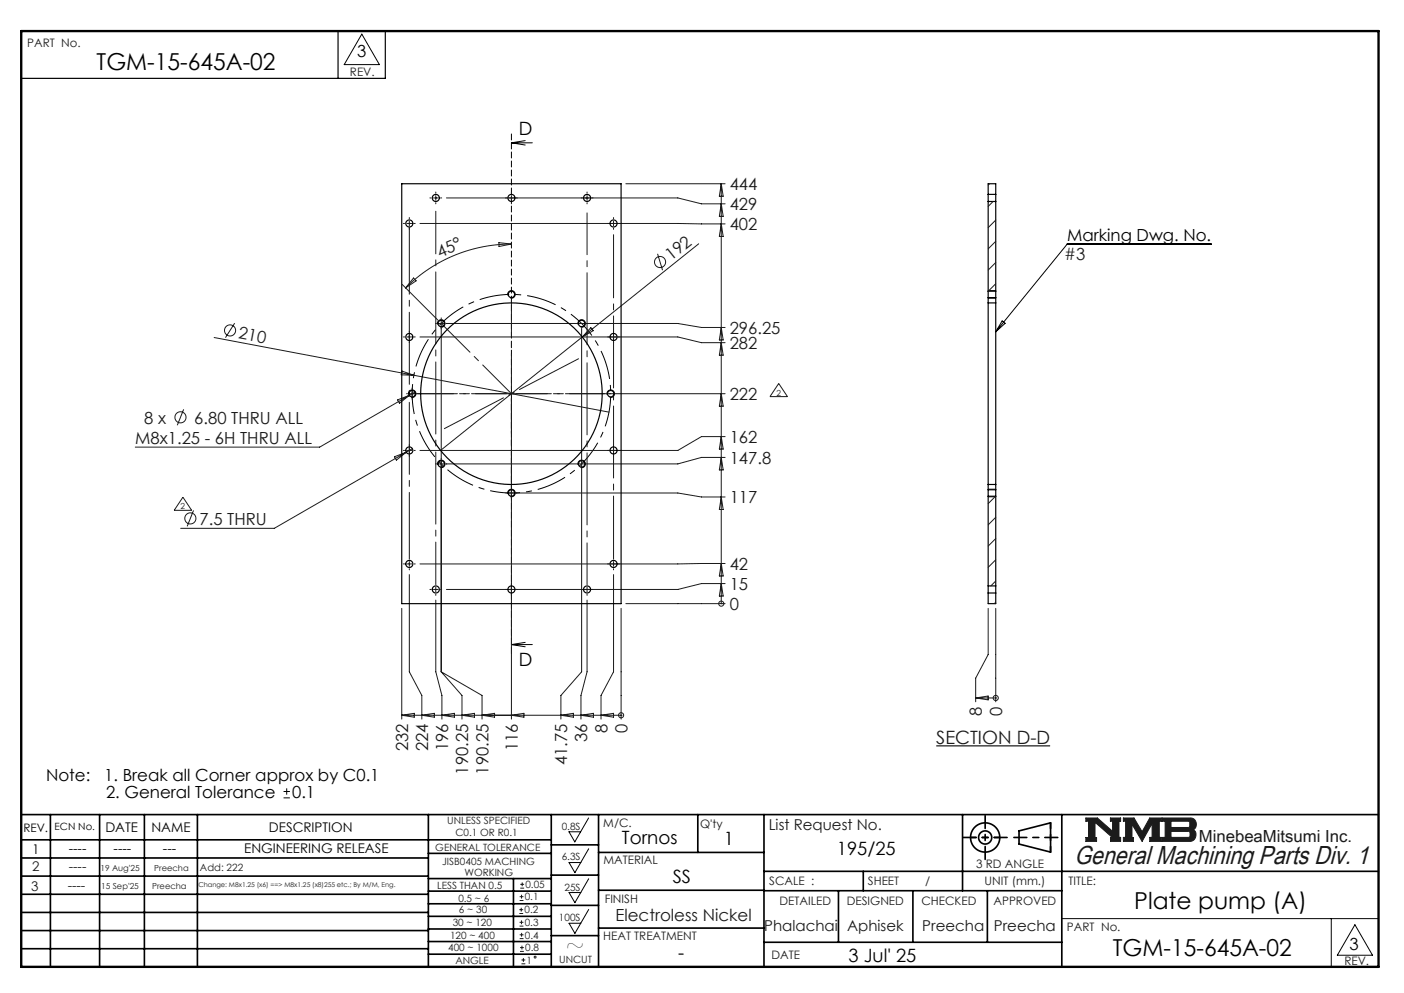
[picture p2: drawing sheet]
<svg xmlns="http://www.w3.org/2000/svg" width="297mm" height="210mm" viewBox="0 0 297 210" stroke-linecap="round" stroke-linejoin="round" font-family="sans-serif">
<g fill="none" stroke="#000" stroke-width=".35">
<path d="M4.5 172.3h287.1M4.5 177.6h112.1M10.7 172.3v32.2M21.1 172.3v32.2M30.5 172.3v32.2M41.8 172.3v32.2M90.6 172.3v32.2M116.6 172.3v32.2M116.6 178.7h10M126.6 172.3v32.2M147.6 172.3v8M161.6 172.3v32.2"/>
<path d="M203.6 172.3v16.1M215.6 175.7l6.6-1.7v6.2l-6.6-1.7zM224.6 172.3v32.2M4.5 185.3h86.1M4.5 181.4h86.1M4.5 189.1h86.1M4.5 193h86.1M4.5 196.8h86.1M90.6 199.1h26M90.6 193.8h26M90.6 188.5h26M90.6 191.1h26"/>
<path d="M90.6 180.5h26M90.6 185.8h26M90.6 196.5h26M108.6 185.8v18.5M116.6 185.1h10M116.6 191.5h10M116.6 197.9h10M126.6 196.3h35M126.6 188.3h35M126.6 180.3h35M161.6 184.3h130M161.6 199.3h63"/>
<path d="M161.6 188.4h63M177.4 188.4v10.9M182.6 184.3v4.1M193.1 188.4v10.9M208.9 188.4v10.9M4.5 200.6h86.1M90.6 201.8h26"/>
<circle cx="208.4" cy="177.1" r="3.1"/>
<circle cx="208.4" cy="177.1" r="1.39"/>
</g>
<path d="M229.7 173h2.4l3.3 2.8v-2.1h-.5v-.7h2.2v.7h-.4v3.4h.4v.8h-2.2v-.8h.4l-3.7-3.2v3.2h.4v.8h-2.3v-.8h.6v-3.4h-.6zM237.6 173h2.3l1.7 2.9 1.6-2.9h2.5v.7h-.5v3.4h.5v.8h-2.5v-.8h.5v-3l-2.1 3.8-2.1-3.6v2.9h.3v.7h-2.2v-.8h.5v-3.4h-.5zM245.9 173h6a1.34 1.34 0 0 1 1.1 1 1.34 1.34 0 0 1-.6 1.5 1.33 1.33 0 0 1 .5 1.4 1.33 1.33 0 0 1-1.2 1h-5.8v-.8h.6v-3.4h-.6zM247.7 173.7h3.8l.2 .2v.8l-.3 .3h-3.7zM247.7 175.8h3.8l.2 .3v.7l-.3 .3h-3.7z" fill="none" stroke="#191924" stroke-width=".21"/>
<path d="M76.5 7.2l3.8 6.5h-7.5zM124.5 173l-2.9 5-1.2-2.1h2.4M124.5 179.5l-2.9 5.1-1.2-2.2h2.4M124.5 185.8l-2.9 5.1-1.2-2.1h2.4M124.5 192.3l-2.9 5.1-1.2-2.1h2.4M224.6 194.3h67M281.6 194.3v10.2M286.6 195.6l3.7 6.4h-7.4z" fill="none" stroke="#000" stroke-width=".21"/>
<path d="M4.5 6.6h287.1" fill="none" stroke="#000" stroke-width=".21" stroke-dasharray="6.3 1.3 1.3 1.3" stroke-dashoffset="1.9"/>
<path d="M71.5 6.6v10M81.5 6.6v10h-77" fill="none" stroke="#000" stroke-width=".25"/>
<path d="M205.3 177.1h6.2M222.2 174v6.2" fill="none" stroke="#000" stroke-width=".35" stroke-dasharray="15.2 1.3 1.3 1.3" stroke-dashoffset="14.1"/>
<path d="M203.8 177.1h9.2M208.4 172.5v9.2M214.5 177.1h9.3" fill="none" stroke="#000" stroke-width=".35" stroke-dasharray="15.2 1.3 1.3 1.3" stroke-dashoffset="12.5"/>
<path d="M4.5 6.6h287.1v197.9h-287.1z" fill="none" stroke="#000" stroke-width=".5"/>
<path d="M229.7 173v.7h.6v3.4h-.6v.8h2.3v-.8h-.4v-3.2l3.7 3.2h-.4v.8h2.2v-.8h-.4v-3.4h.4v-.7h-2.2v.7h.5v2.1l-3.3-2.8zM237.6 173v.7h.5v3.4h-.5v.8h2.2v-.7h-.3v-2.9l2.1 3.6 2.1-3.8v3h-.5v.8h2.5v-.8h-.5v-3.4h.5v-.7h-2.5l-1.6 2.9-1.7-2.9zM247.7 175.8h3.8l.2 .3v.7l-.3 .3h-3.7zM245.9 173v.7h.6v3.4h-.6v.8h6.3l.5-.5 .3-.8-.1-.7-.5-.4a1.34 1.34 0 0 0 .6-1.5 1.34 1.34 0 0 0-1.1-1zM247.7 173.7h3.7l.3 .2v.9l-.3 .2h-3.7z" fill-rule="evenodd" fill="#191924"/>
<g fill="none" stroke="#191924" stroke-width=".21">
<path d="M132.4 38.9h21M152.6 38.9v88.8M152.6 38.9l.4 2.6h-.8zM209.3 38.9l-.3 .3M86.1 47.3h1M86.6 46.8v1M87.5 58.8l.5 .6-2.2 1.5zM88.8 47.3l64.6 .1M91.7 41.9h1M92.2 41.4v1M94.4 41.9h49l5 1.2h5M105.5 51.3l2.7 .3-2.6 .5z"/>
<path d="M108.2 51.6a31.6 31.6 0 0 0-22.4 9.3M108.2 41.4v1M124.2 41.4v1M129.8 46.8v1M139.1 53.7l1.1 3.4M147.8 51.6l-24.6 19.7M152.6 47.4l.4 2.6h-.8zM152.6 43.1l.4 2.7h-.8zM210.1 42.6l-1.1 1M210.6 46.5l-1.6 1.6M210.6 51l-1.6 1.6M210.6 55.5l-1.6 1.6"/>
<path d="M45.3 71.4l42.3 8M49.6 68.4l-1.9 3M85 78.5l2.6 .9-2.7-.1zM85.1 60.2l7.5 7.5M86.1 71.3h1M86.6 70.8v1M87.6 79.4l41.2 7.8M88.8 71.3h54.6l5 1.2h5M92.8 68.4h1M93.3 69.4v72.7M93.3 67.9v1M94.3 68.4h49.1l5 .9h5"/>
<path d="M123 69.4v72.7l-4.4 5v5M123.2 71.3l-30 24M125 69.3l.5 .6-2.3 1.4zM129.8 70.8v1M152.6 72.5l.4 2.6h-.8zM152.6 69.3l.4 2.6h-.8zM210.6 60l-1.5 1.6M38.9 86.6l-1.4 3.3M83.4 96.6l2.5-1-2.1 1.7zM84.1 84.6l2.5-1-2.1 1.7zM86.1 95.3h1M86.6 94.8v1"/>
<path d="M86.7 83.3h1M87.2 82.8v1M87.2 94.9l-29.2 16.8h-19.8M87.8 82.9l-20.2 11.7h-39M92.8 98.1h1M107.7 83.3h1M108.2 84.3v67.8M108.2 82.8v1M128.9 83.3h24.5M129.8 94.8v1M152.6 92.3l.4 2.7h-.8zM152.6 96.7l.4 2.7h-.8z"/>
<path d="M152.6 83.3l.4 2.6h-.8zM153.4 92.3h-5l-5 3h-54.6M153.4 96.7h-5l-5 1.4h-49.1M164.7 81.1l1.9 2.8h-3.7zM38.7 105.1l1.8 2.8h-3.7zM40.9 107.9l-1.3 3.4M86.1 119.3h1M86.6 118.8v1M107.7 104.3h1M109.2 104.3h34.2l5 .8h5M129.8 118.8v1M152.6 119.2l.4 2.6h-.8z"/>
<path d="M152.6 105.1l.4 2.6h-.8zM153.4 119.2l-64.6 .1M210.6 104.9l-1.6 1.6M210.6 109.4l-1.6 1.6M210.6 113.9l-1.6 1.6M210.6 118.4l-1.6 1.6M85 128.7v23.4M86.6 121.5v20.6l2.6 5v5M91.7 124.7h1M92.2 126.9v15.2l1.3 5v5M92.2 124.2v1M124.2 124.2v1"/>
<path d="M124.2 126.9v15.2l-1.3 5v5M129.8 121.5v20.6l-2.7 5v5M131.4 128.7v23.4M132.4 127.7h21M152.6 127.7h.1M152.6 123.4l.4 2.7h-.8zM153.4 123.4h-5l-5 1.3h-49M209 128.7v9.7l-2.6 5v5M210.6 128.7v19.7M210.6 122.9l-1 1M210.6 127.4l-.3 .3M85 151.3h46.4"/>
<path d="M85 151.3l2.6-.4v.8zM89.2 151.3l2.7-.4v.8zM93.3 142.1l8.7 5v5M93.3 142.1l4.4 5v5M93.5 151.3l2.6-.4v.8zM97.7 151.3l2.7-.4v.8zM102 151.3l2.6-.4v.8zM108.2 151.3l2.6-.4v.8zM118.6 151.3l2.7-.4v.8zM122.9 151.3l2.6-.4v.8zM127.1 151.3l2.7-.4v.8zM131.4 151.3h.1"/>
<path d="M206.4 147.6h4.2M206.4 147.6l2.6-.4v.8zM210.6 147.6h.1M109.9 193.2h.8M109.9 192.4h.8M109.9 195.9h.8M109.9 195h.8M109.9 190.4h.8M109.9 189.6h.8M109.9 198.5h.8M109.9 197.7h.8M110.1 187.8h.8"/>
<path d="M110.1 187h.8M110.3 192v.8M110.3 194.6v.9M110.3 189.2v.8M110.3 197.3v.8M110.4 200v.8M110.5 186.6v.8M110 201.2h.8M110 200.4h.8M110.3 203.8h.8M110.3 203h.8M110.7 202.6v.8"/>
<circle cx="139.6" cy="55.4" r="1.18"/>
<circle cx="48.7" cy="69.9" r="1.18"/>
<circle cx="38.2" cy="88.3" r="1.18"/>
<circle cx="40.3" cy="109.6" r="1.18"/>
<circle cx="152.6" cy="127.7" r=".54"/>
<circle cx="131.4" cy="151.3" r=".54"/>
<circle cx="210.6" cy="147.6" r=".54"/>
<circle cx="113.2" cy="202.4" r=".2"/>
</g>
<path d="M198.1 157.7h24" fill="none" stroke="#000" stroke-width=".24"/>
<g fill="none" stroke="#000" stroke-width=".21">
<path d="M108.2 30.2h4.4M108.2 30.2l2.9 .5M111.1 29.7l-2.9 .5M256.2 51.6h-30.5l-15.1 18.6M92.6 68.6a.8 .8 0 0 1 .7-1 .8 .8 0 0 1 .8 .9 .8 .8 0 0 1-1 .7M107.4 62.5a.8 .8 0 0 1 .7-1 .8 .8 0 0 1 .9 .8 .8 .8 0 0 1-1 .7M122.3 68.6a.8 .8 0 0 1 .7-1 .8 .8 0 0 1 .8 .9 .8 .8 0 0 1-1 .7M209 63.1h1.6M209 61.5h1.6M212 67.9l.6 .5-2 1.8zM86.4 83.5a.8 .8 0 0 1 .7-1 .8 .8 0 0 1 .9 .8 .8 .8 0 0 1-1 .7M92.6 98.3a.8 .8 0 0 1 .7-1 .8 .8 0 0 1 .8 .9 .8 .8 0 0 1-1 .7"/>
<path d="M122.3 98.3a.8 .8 0 0 1 .7-1 .8 .8 0 0 1 .8 .9 .8 .8 0 0 1-1 .7M128.4 83.5a.8 .8 0 0 1 .7-1 .8 .8 0 0 1 .9 .8 .8 .8 0 0 1-1 .7M107.4 104.5a.8 .8 0 0 1 .7-1 .8 .8 0 0 1 .9 .8 .8 .8 0 0 1-1 .7M209 105.1h1.6M209 103.5h1.6M108.2 136.3h4.4M108.2 136.3l2.9 .5M111.1 135.9l-2.9 .4M60 168.7h1.3M60 167.4h1.3M60.6 166.7v1.4"/>
</g>
<path d="M128.3 77.1a21 21 0 0 0-35.2-8.5 21 21 0 0 0 9.5 34.9 21 21 0 0 0 26-25.1l-.3-1.3" fill="none" stroke="#000" stroke-width=".21" stroke-dasharray="6.3 1.3 1.3 1.3" stroke-dashoffset="3.2" stroke-linecap="butt"/>
<path d="M108.2 28.2v110.1" fill="none" stroke="#000" stroke-width=".21" stroke-dasharray="1.3 .6" stroke-dashoffset="-.1"/>
<path d="M87.2 83.3h42" fill="none" stroke="#191924" stroke-width=".21" stroke-dasharray="15.2 1.3 1.3 1.3" stroke-dashoffset="5.7"/>
<path d="M122.4 75.9l-28.4 14.7M86.6 118.3v-70.2" fill="none" stroke="#191924" stroke-width=".21" stroke-dasharray="15.2 1.3 1.3 1.3" stroke-dashoffset="1.1"/>
<path d="M93.3 68.4l14.9 14.9" fill="none" stroke="#191924" stroke-width=".21" stroke-dasharray="15.2 1.3 1.3 1.3" stroke-dashoffset="6.6"/>
<path d="M107.2 83.3h-18.7M108.2 82.3v-18.7M108.2 84.3v18.7M109.2 83.3h18.7" fill="none" stroke="#191924" stroke-width=".21" stroke-dasharray="15.2 1.3 1.3 1.3" stroke-dashoffset="7.8"/>
<g fill="none" stroke="#191924" stroke-width=".21" stroke-dasharray="15.2 1.3 1.3 1.3">
<path d="M85.6 47.3h-.3M86.6 46.3v-.3M86.6 48.3v.2M87.6 47.3h.2M91.2 41.9h-.3M92.2 40.9v-.3M92.2 42.9v.2M93.2 41.9h.2M107.2 41.9h-.3M108.2 40.9v-.3M108.2 42.9v.2M109.2 41.9h.2"/>
<path d="M123.2 41.9h-.3M124.2 40.9v-.3M124.2 42.9v.2M125.2 41.9h.2M128.8 47.3h-.3M129.8 46.3v-.3M129.8 48.3v.2M130.8 47.3h.2M85.6 71.3h-.3M86.6 70.3v-.3M86.6 72.3v.2M87.6 71.3h.2"/>
<path d="M92.3 68.4h-.1M93.3 67.4v-.2M93.3 69.4v.2M94.3 68.4h.2M128.8 71.3h-.3M129.8 70.3v-.3M129.8 72.3v.2M130.8 71.3h.2M85.6 95.3h-.3M86.2 83.3h-.2M86.6 94.3v-.3M86.6 96.3v.2"/>
<path d="M87.2 82.3v-.2M87.2 84.3v.1M87.6 95.3h.2M88.2 83.3h.2M92.3 98.1h-.1M93.3 97.1v-.2M93.3 99.1v.2M94.3 98.1h.2M128.8 95.3h-.3M129.8 94.3v-.3M129.8 96.3v.2M130.8 95.3h.2"/>
<path d="M85.6 119.3h-.3M87.6 119.3h.2M107.2 104.3h-.2M108.2 103.3v-.2M108.2 105.3v.1M109.2 104.3h.2M128.8 119.3h-.3M130.8 119.3h.2M86.6 120.3v.2M91.2 124.7h-.3M92.2 125.7v.2M93.2 124.7h.2"/>
<path d="M107.2 124.7h-.3M108.2 123.7v-.3M108.2 125.7v.2M109.2 124.7h.2M123.2 124.7h-.3M124.2 125.7v.2M125.2 124.7h.2M129.8 120.3v.2"/>
</g>
<path d="M124.2 123.7v-78.7" fill="none" stroke="#191924" stroke-width=".21" stroke-dasharray="15.2 1.3 1.3 1.3" stroke-dashoffset="6.4"/>
<path d="M92.2 123.7v-79" fill="none" stroke="#191924" stroke-width=".21" stroke-dasharray="15.2 1.3 1.3 1.3" stroke-dashoffset="6.2"/>
<path d="M129.8 118.3v-68.7" fill="none" stroke="#191924" stroke-width=".21" stroke-dasharray="15.2 1.3 1.3 1.3" stroke-dashoffset="1.9"/>
<g fill="none" stroke="#000" stroke-width=".25">
<path d="M85 38.9h46.4v88.8h-46.4zM209 41.1v1.5M209 41.1v-2.2h1.6v2.2M209 42.6h1.6M209 42.6v19M209 41.1h1.6M210.6 41.1v1.5M210.6 42.6v19M209 61.6v1.3M209 64.1v38.4M209 61.6h1.6M209 62.9v1.2"/>
<path d="M209 62.9h1.6M209 64.1h1.6M210.6 61.6v1.3M210.6 64.1v38.4M210.6 62.9v1.2M209 103.6v1.3M209 102.5v1.1M209 104.9v19M209 103.6h1.6M209 104.9h1.6M209 102.5h1.6M210.6 103.6v1.3"/>
<path d="M210.6 102.5v1.1M210.6 104.9v19M209 123.9v1.5M209 125.4v2.3h1.6v-2.3M209 123.9h1.6M209 125.4h1.6M210.6 123.9v1.5"/>
<circle cx="86.6" cy="47.3" r=".75"/>
<circle cx="92.2" cy="41.9" r=".75"/>
<circle cx="108.2" cy="41.9" r=".75"/>
<circle cx="124.2" cy="41.9" r=".75"/>
<circle cx="129.8" cy="47.3" r=".75"/>
<circle cx="86.6" cy="71.3" r=".75"/>
<circle cx="93.3" cy="68.4" r=".68"/>
<circle cx="108.2" cy="62.3" r=".68"/>
<circle cx="123" cy="68.4" r=".68"/>
<circle cx="129.8" cy="71.3" r=".75"/>
<circle cx="86.6" cy="95.3" r=".75"/>
<circle cx="87.2" cy="83.3" r=".68"/>
<circle cx="93.3" cy="98.1" r=".68"/>
<circle cx="108.2" cy="83.3" r="19.2"/>
<circle cx="123" cy="98.1" r=".68"/>
<circle cx="129.2" cy="83.3" r=".68"/>
<circle cx="129.8" cy="95.3" r=".75"/>
<circle cx="86.6" cy="119.3" r=".75"/>
<circle cx="108.2" cy="104.3" r=".68"/>
<circle cx="129.8" cy="119.3" r=".75"/>
<circle cx="92.2" cy="124.7" r=".75"/>
<circle cx="108.2" cy="124.7" r=".75"/>
<circle cx="124.2" cy="124.7" r=".75"/>
</g>
<text font-size="5.5" fill="#191924" x="227.3" y="182.7">General Machining Parts Div. 1</text>
<g font-size="4.9">
<text x="20.4" y="14.8">TGM-15-645A-02</text>
<text x="239.9" y="192.3">Plate pump (A)</text>
<text x="119.6" y="201.6">~</text>
<text x="235.4" y="202.1">TGM-15-645A-02</text>
</g>
<g font-size="3.9">
<text x="109.7" y="28.6">D</text>
<text x="109.7" y="140.8">D</text>
<text x="131.6" y="178.4">Tornos</text>
<text x="153.1" y="178.6">1</text>
<text x="177" y="180.7">195/25</text>
<text x="142.3" y="186.6">SS</text>
<text x="143.5" y="202.9">-</text>
<text x="179.5" y="203.3">3 Jul' 25</text>
</g>
<text font-size="3.9" fill="#191924" x="198.1" y="157.3">SECTION D-D</text>
<g font-size="3.5">
<text x="75.6" y="12.1">3</text>
<text x="225.8" y="51.1">Marking Dwg. No.</text>
<text x="9.7" y="165.2">Note:</text>
<text x="22" y="165.2">1. Break all Corner approx by C0.1</text>
<text x="22.4" y="168.7">2. General Tolerance</text>
<text x="61.8" y="168.7">0.1</text>
<text x="285.5" y="200.9">3</text>
</g>
<g font-size="3.5" fill="#191924">
<text x="154.4" y="40.2">444</text>
<text x="154.4" y="44.4">429</text>
<text x="154.4" y="48.7">402</text>
<text x="93" y="54.5" transform="rotate(-23 93 54.5)">45°</text>
<text x="142" y="55.2" transform="rotate(-39 142 55.2)">192</text>
<text x="225.1" y="55.1">#3</text>
<text x="50.3" y="71.6" transform="rotate(11 50.3 71.6)">210</text>
<text x="154.4" y="70.6">296.25</text>
<text x="154.4" y="73.8">282</text>
<text x="30.5" y="89.6">8 x</text>
<text x="41.1" y="89.6">6.80 THRU ALL</text>
<text x="154.4" y="84.6">222</text>
<text x="28.6" y="93.8">M8x1.25 - 6H THRU ALL</text>
<text x="154.4" y="93.7">162</text>
<text x="154.4" y="98.1">147.8</text>
<text x="154.4" y="106.4">117</text>
<text x="42.2" y="111">7.5 THRU</text>
<text x="154.4" y="124.7">15</text>
<text x="154.4" y="120.5">42</text>
<text x="154.4" y="129">0</text>
<text x="128.5" y="155" transform="rotate(-90 128.5 155)">8</text>
<text x="132.7" y="155" transform="rotate(-90 132.7 155)">0</text>
<text x="207.7" y="151.3" transform="rotate(-90 207.7 151.3)">8</text>
<text x="212" y="151.3" transform="rotate(-90 212 151.3)">0</text>
<text x="86.3" y="158.9" transform="rotate(-90 86.3 158.9)">232</text>
<text x="90.6" y="158.9" transform="rotate(-90 90.6 158.9)">224</text>
<text x="94.8" y="158.9" transform="rotate(-90 94.8 158.9)">196</text>
<text x="109.5" y="158.9" transform="rotate(-90 109.5 158.9)">116</text>
<text x="120" y="161.8" transform="rotate(-90 120 161.8)">41.75</text>
<text x="124.2" y="157" transform="rotate(-90 124.2 157)">36</text>
<text x="99.1" y="163.8" transform="rotate(-90 99.1 163.8)">190.25</text>
<text x="103.3" y="163.8" transform="rotate(-90 103.3 163.8)">190.25</text>
<text x="253.6" y="178.1">MinebeaMitsumi Inc.</text>
<text x="130.2" y="194.8">Electroless Nickel</text>
</g>
<g font-size="3.2" fill="#191924">
<text x="162.6" y="175.5">List Request No.</text>
<text x="161.7" y="196.8">Phalachai</text>
<text x="179.2" y="196.8">Aphisek</text>
<text x="195.1" y="196.8">Preecha</text>
<text x="210.2" y="196.8">Preecha</text>
</g>
<g font-size="2.8">
<text x="22.3" y="175.9">DATE</text>
<text x="32" y="175.9">NAME</text>
<text x="56.9" y="175.9">DESCRIPTION</text>
<text x="6.8" y="180.6">1</text>
<text x="14.5" y="180.3">----</text>
<text x="24" y="180.3">----</text>
<text x="34.5" y="180.3">---</text>
<text x="51.7" y="180.3">ENGINEERING RELEASE</text>
</g>
<g font-size="2.8" fill="#191924">
<text x="6.8" y="184.1">2</text>
<text x="14.5" y="184.1">----</text>
<text x="6.6" y="188.5">3</text>
<text x="14.3" y="188.2">----</text>
</g>
<g font-size="2.5" fill="#191924">
<text x="5.7" y="9.8">PART No.</text>
<text x="74" y="16">REV.</text>
<text x="127.6" y="174.8">M/C.</text>
<text x="148.1" y="175.1">Q'ty</text>
<text x="127.6" y="182.8">MATERIAL</text>
<text x="206.5" y="183.6">3 RD ANGLE</text>
<text x="127.9" y="191">FINISH</text>
<text x="162.7" y="187.2">SCALE :</text>
<text x="164.9" y="191.4">DETAILED</text>
<text x="179.1" y="191.4">DESIGNED</text>
<text x="183.6" y="187.2">SHEET</text>
<text x="194.9" y="191.4">CHECKED</text>
<text x="195.7" y="187.2">/</text>
<text x="208.3" y="187.2">UNIT (mm.)</text>
<text x="210.2" y="191.4">APPROVED</text>
<text x="226" y="187.2">TITLE:</text>
<text x="225.7" y="196.8">PART No.</text>
<text x="127.6" y="198.9">HEAT TREATMENT</text>
<text x="163.2" y="202.9">DATE</text>
<text x="284.4" y="204.1">REV.</text>
</g>
<text font-size="2.5" x="4.9" y="175.9">REV.</text>
<text font-size="2.1" x="11.6" y="175.6">ECN No.</text>
<g font-size="2.1" fill="#191924">
<text x="92.1" y="179.9">GENERAL TOLERANCE</text>
<text x="94.6" y="174.2">UNLESS SPECIFIED</text>
<text x="96.4" y="176.8">C0.1 OR R0.1</text>
<text x="118.8" y="175.5">0.8S</text>
<text x="42.3" y="184.1">Add: 222</text>
<text x="93.5" y="182.9">JISB0405 MACHING</text>
<text x="98.2" y="185.3">WORKING</text>
<text x="118.8" y="181.9">6.3S</text>
<text x="92.5" y="187.9">LESS THAN 0.5</text>
<text x="97" y="190.7">0.5 ~ 6</text>
<text x="111" y="190.4">0.1</text>
<text x="111.2" y="187.8">0.05</text>
<text x="119.4" y="188.4">25S</text>
<text x="95.8" y="195.8">30 ~ 120</text>
<text x="97.1" y="193.1">6 ~ 30</text>
<text x="110.9" y="193.2">0.2</text>
<text x="111" y="195.9">0.3</text>
<text x="118.2" y="194.8">100S</text>
<text x="94.8" y="201.1">400 ~ 1000</text>
<text x="95.2" y="198.5">120 ~ 400</text>
<text x="96.3" y="203.9">ANGLE</text>
<text x="111" y="198.5">0.4</text>
<text x="111.1" y="201.2">0.8</text>
<text x="111.4" y="203.8">1</text>
<text x="118.3" y="203.7">UNCUT</text>
</g>
<g font-size="1.8" fill="#191924">
<text x="164.2" y="83.7">2</text>
<text x="38.2" y="107.7">2</text>
<text x="21.3" y="184.1">19 Aug'25</text>
<text x="32.6" y="184.1">Preecha</text>
<text x="21.4" y="187.9">15 Sep'25</text>
<text x="32.2" y="187.9">Preecha</text>
</g>
<text font-size="1.4" fill="#191924" x="42" y="187.7">Change: M8x1.25 (x6) ==&gt; M8x1.25 (x8)255 etc.; By M/M, Eng.</text>
</svg>
